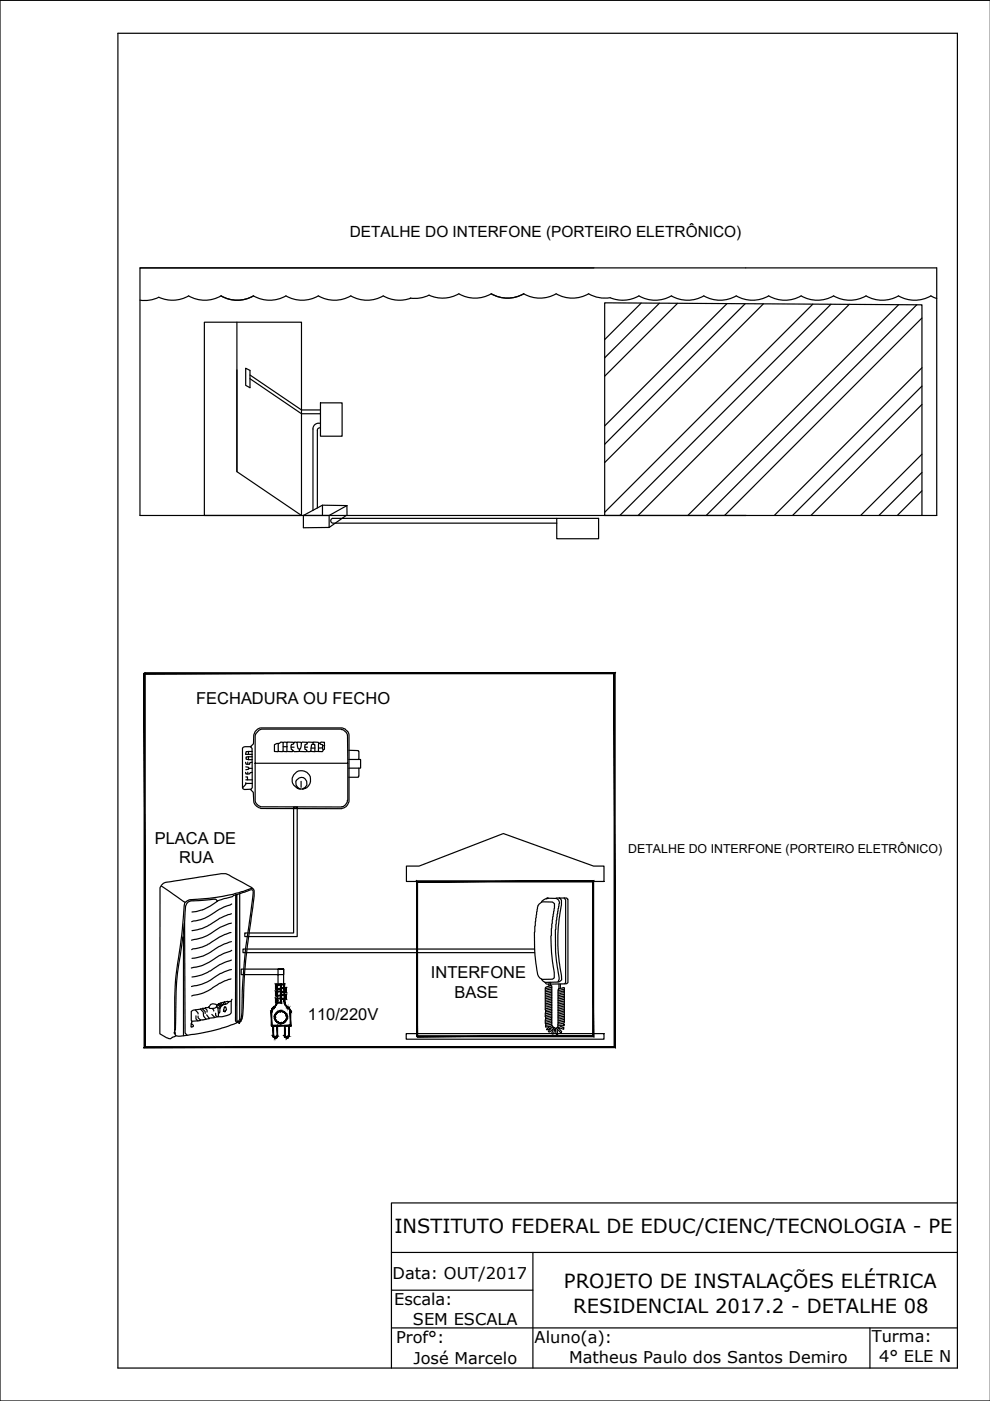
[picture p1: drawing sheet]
<svg xmlns="http://www.w3.org/2000/svg" width="210mm" height="297mm" viewBox="0 0 210 297" stroke-linecap="round" stroke-linejoin="round" font-family="sans-serif">
<!-- layer: 0 -->
<g fill="#000" stroke="#000" stroke-width=".21">
<path d="M59.5 208.7h.2l-.1 .1z"/>
<path d="M30.7 142.6v.3l99.7-.3zM30.7 142.9l99.7-.3-.2 .3z"/>
<path d="M130.4 142.6l-.2 .3 .2 79.2zM130.2 142.9l.2 79.2-.2-.2zM30.5 222.1h99.9l-.2-.2zM30.5 222.1l.3-.2h99.4zM30.5 142.7v79.4l.3-.2zM30.5 142.7h.3v79.2z"/>
<path d="M57.5 214.4l.1 .1zM57.5 214.4l.1 .1zM57.6 214l-.1 .4h.1zM57.6 214h.2l-.2 .4zM58 213.6l-.4 .4h.2zM58 213.6v.1l-.2 .3zM58 213.6v.1zM58 213.6v.1z"/>
<path d="M57.5 214.5v3h.1zM57.5 214.5h.1v3z"/>
<path d="M57.9 219.6h.1zM57.9 219.6h.1zM57.9 219.7l.2 .1zM57.9 219.7l.2 .1-.1 .1zM58.1 219.8l-.1 .1h.3zM58 219.9h.3v.2zM58.3 219.9v.2zM58.4 219.9l-.1 .2zM58.4 219.9v.2zM58.4 219.9l.1 .2zM58.4 219.9l.1 .2 .1-.3zM58.6 219.8l.1 .1-.2 .2zM58.7 219.6v.3zM58.7 219.6l.2 .1-.2 .2zM58.7 219.6l.2 .1zM58.7 219.6l.2 .1zM58.7 217.5v2.1h.2zM58.9 217.4v2.2l-.2-2.1zM57.9 217.5h.8l.2-.1zM57.9 217.4h1l-1 .1z"/>
<path d="M57.9 217.5l.1 2.1v-2.1zM57.9 217.5l.1 2.1h-.1z"/>
<path d="M58 213.6l.1 .1zM58.1 213.5v.2zM58.5 213l-.4 .5 .1 .1zM58.5 213l.1 .1-.4 .5zM58.7 212.3l-.2 .7 .1 .1zM58.7 212.3h.2l-.3 .8zM58.7 212.1l.2 .2zM58.7 212.1l.2 .2z"/>
<path d="M58.2 215.8l.2 .3v-.3zM58.2 215.8l.2 .3-.1 .1zM58.3 216.2l.4 .3-.3-.4zM58.3 216.2l.4 .3-.1 .1zM58.7 216.5l-.1 .1 .5 .2zM58.6 216.6l.5 .2-.1 .1zM59.1 216.8l-.1 .1h.5zM59 216.9h.5l-.1 .1zM59.5 216.9l-.1 .1zM59.6 216.9l-.2 .1zM59.6 216.9v.1l.1-.1zM59.7 216.9l-.1 .1zM59.7 216.9v.1l.3-.2zM59.7 217l.3-.2 .1 .1zM60 216.8l.1 .1 .3-.4zM60.4 216.5l.1 .1-.4 .3zM60.6 216.1l-.2 .4 .1 .1zM60.6 216.1l.2 .1-.3 .4zM60.7 215.8l-.1 .3 .2 .1zM60.7 215.8h.2l-.1 .4zM60.7 215.6l.2 .2zM60.7 215.6l.2 .2zM60.7 215.5l.2 .1zM60.7 215.5l.2 .1zM60.6 215.2l.1 .3h.2zM60.6 215.2l.2-.1 .1 .4zM60.4 214.8l.2 .4 .2-.1zM60.4 214.8l.1-.1 .3 .4zM60 214.6l.4 .2 .1-.1zM60.1 214.4l.4 .3-.5-.1zM59.7 214.5l.3 .1 .1-.2zM59.7 214.3l.4 .1-.4 .1zM59.7 214.3l-.1 .2zM59.6 214.3h.1l-.1 .2zM59.6 214.3l-.1 .2zM59.4 214.3h.2l-.1 .2zM59.1 214.6l.4-.1-.1-.2zM59 214.4l.4-.1-.3 .3zM59 214.4l-.3 .4 .4-.2zM58.6 214.7l.4-.3-.3 .4zM58.6 214.7l-.2 .5 .3-.4zM58.6 214.7l-.2 .5-.1-.1zM58.3 215.1l.1 .4v-.3zM58.3 215.1l.1 .4h-.2zM58.2 215.5l.2 .1zM58.2 215.5l.2 .1z"/>
<path d="M58.2 215.6l.2 .2zM58.2 215.6l.2 .2h-.2z"/>
<path d="M58.5 209.6v.1l1-.1zM58.5 209.7l1-.1 .1 .1z"/>
<path d="M58.5 211v.2l1-.2zM58.5 211.2l1-.2 .1 .2z"/>
<path d="M58.5 212.5v.1l1-.1zM58.5 212.6l1-.1 .1 .1z"/>
<path d="M58.7 208.7v3.4h.2zM58.7 208.7l.2 .1v3.3zM58.7 208.7l.2 .1 1.5-.1zM58.9 208.8l1.5-.1-.2 .1zM60.4 208.7l-.2 .1 .2 3.2zM60.2 208.8l.2 3.2h-.2z"/>
<path d="M59.5 208.8v.8l.1 .1zM59.5 208.8l.1-.1v1zM58.5 208.8h1l.1-.1zM58.4 208.7h1.2l-1.1 .1zM58.4 208.7l.1 .9v-.8zM58.4 208.7l.1 .9h-.1z"/>
<path d="M59.5 210.3v.7l.1 .2zM59.5 210.3l.1-.2v1.1zM58.5 210.3h1l.1-.2zM58.4 210.1h1.2l-1.1 .2zM58.4 210.1l.1 1v-.8zM58.4 210.1l.1 1h-.1z"/>
<path d="M59.5 211.8v.7l.1 .1zM59.5 211.8l.1-.2v1zM58.5 211.8h1l.1-.2zM58.4 211.6h1.2l-1.1 .2zM58.4 211.6l.1 1v-.8zM58.4 211.6l.1 1h-.1z"/>
<path d="M59.5 212.5v.1zM59.5 212.5l.2 .1h-.2z"/>
<path d="M59.5 208.8v3.7l.2 .1zM59.5 208.8l.2-.1v3.9z"/>
<path d="M59.6 210.3v.1l1-.1zM59.6 210.4l1-.1 .1 .1z"/>
<path d="M59.6 211.7v.1l1-.1zM59.6 211.8l1-.1 .1 .1z"/>
<path d="M59.5 208.7l.1 3.9v-3.8zM59.5 208.7l.1 3.9h-.1z"/>
<path d="M60.2 212l.2 .3v-.3zM60.2 212l.2 .3h-.2zM60.2 212.3l.3 .6-.1-.6zM60.2 212.3l.3 .6-.1 .1zM60.4 213l.5 .5-.4-.6zM60.4 213l.5 .5-.1 .1zM60.8 213.6h.2zM60.8 213.6h.2z"/>
<path d="M60.3 219.6h.2zM60.3 219.6h.2zM60.3 219.7l.3 .1zM60.3 219.7l.3 .1-.1 .1zM60.5 219.9h.2zM60.5 219.9h.2v.2zM60.7 219.9v.2zM60.8 219.9l-.1 .2zM60.8 219.9v.2zM60.9 219.9l-.1 .2zM60.9 219.9v.2l.2-.3zM61.1 219.8l.1 .1-.3 .2zM61.2 219.6v.3zM61.2 219.6l.1 .1-.1 .2zM61.2 219.6l.1 .1zM61.2 219.6l.1 .1zM61.2 217.5v2.1h.1zM61.3 217.4v2.2l-.1-2.1zM60.4 217.5h.8l.1-.1zM60.4 217.4h.9l-.9 .1z"/>
<path d="M60.3 217.5l.2 2.1v-2.1zM60.3 217.5l.2 2.1h-.2z"/>
<path d="M60.6 209.5v.8l.1 .1zM60.6 209.5l.1-.1v1zM59.6 209.5h1l.1-.1zM59.5 209.4h1.2l-1.1 .1zM59.5 209.4l.1 .9v-.8zM59.5 209.4l.1 .9h-.1z"/>
<path d="M60.6 211v.7l.1 .1zM60.6 211l.1-.2v1zM59.6 211h1l.1-.2zM59.5 210.8h1.2l-1.1 .2zM59.5 210.8l.1 1v-.8zM59.5 210.8l.1 1h-.1z"/>
<path d="M61 213.6v.1zM61 213.6v.1z"/>
<path d="M61 213.6v.1zM61 213.7l.1-.1v.1zM61.1 213.6v.1zM61.1 213.6v.1zM61.1 213.6v.1zM61.1 213.7h.1zM61.2 213.7l-.1 .1 .4 .2zM61.1 213.8l.4 .2-.1 .1zM61.4 214.1l.3 .3-.2-.4zM61.4 214.1l.3 .3h-.2zM61.5 214.4l.2 .1zM61.5 214.4l.2 .1zM61.5 214.5l.2 3v-3zM61.5 214.5l.2 3-.2-.1zM57.6 217.5h4.1l-.2-.1zM57.6 217.4h3.9l-3.9 .1z"/>
<path d="M88.4 219.6v.2l37.2-.2zM88.4 219.8l37.2-.2 .3 .2z"/>
<path d="M125.6 187v32.6l.3 .2zM125.6 187l.3-.2v33zM88.5 187h37.1l.3-.2zM88.3 186.8h37.6l-37.4 .2zM88.3 186.8l.2 32.9v-32.7zM88.3 186.8l.2 32.9h-.2z"/>
</g>
<g fill="none" stroke="#000" stroke-width=".25">
<path d="M25 7.1h178v283h-178zM210 .1h-210v296.9h210M29.7 56.8h96.2M40 62.7a6.9 6.9 0 0 0 6.9 0 6.9 6.9 0 0 0 6.8 0 6.9 6.9 0 0 0 6.9 0 6.9 6.9 0 0 0 6.9 0M40 62.7a6.9 6.9 0 0 1-6.3 .3l-1.7 .6h-2.3M43.3 68.3h20.6v41h-20.6zM50.2 68.3v31.7l13.7 9.3M50.2 78.4v21.6M52.1 78.1l.9 .4v3.7l-.9-.5zM53 79.5l10.9 7.4h4M67.5 62.7a6.9 6.9 0 0 0 6.9 0 6.9 6.9 0 0 0 6.9 0 6.9 6.9 0 0 0 5.8 .5M124.8 62.3a6.9 6.9 0 0 1-6.9 0 6.9 6.9 0 0 1-6.9 0 6.9 6.9 0 0 1-6.8 0 6.9 6.9 0 0 1-6.9 0 6.9 6.9 0 0 1-6.3 .3l-1.7 .5-2.3 .1"/>
<path d="M124.8 62.3l1.9 .7 1.3 .2 1.4-.1a6.9 6.9 0 0 0 6.1-.4 6.9 6.9 0 0 0 6.8 0M128.2 64.2l67.3 .4v44.7h-67.3zM135.9 64.3l-7.7 7.7M139.8 64.3l-11.6 11.6M142.4 62.7a6.9 6.9 0 0 0 6.8 0 6.9 6.9 0 0 0 6.9 0 6.9 6.9 0 0 0 6.9 0 6.9 6.9 0 0 0 6.9 0 6.9 6.9 0 0 0 6.8 0 6.9 6.9 0 0 0 6.9 0 6.9 6.9 0 0 0 6.9 0 6.9 6.9 0 0 0 6.9 0M143.7 64.3l-15.5 15.5M154.1 64.4l-25.9 25.9M158 64.4l-29.8 29.8M161.9 64.4l-33.7 33.7M172.3 64.5l-44.1 44.1M176.2 64.5l-44.8 44.8M180.1 64.5l-44.8 44.8"/>
<path d="M190.5 64.6l-44.7 44.7M194.4 64.6l-44.7 44.7M195.5 78l-31.3 31.3M195.5 67.4l-41.9 41.9M197.4 62.7l1.2 .6M53 80.3l10.9 7.4h4M67.9 85.4h4.6v7.1h-4.6zM67.9 90.7l-.4 .1-.2 .3v16.6M67.9 89.7a1.26 1.26 0 0 0-1.5 1.3v17.2M195.5 81.9l-27.5 27.4M195.5 85.8l-23.6 23.5M195.5 96.3l-13 13"/>
<path d="M64.3 109.3l4.1-2.2 5.2 .1-3.8 2.1v2.5l-5.5 .1zM68.4 107.1v2.2M73.4 109.3l-3.6 2.5M73.6 107.2v2M118 109.9h8.9v4.3h-8.9zM118 109.9h-47.5l-.4 .4 .1 .3 .3 .3h47.5M158.1 109.3h-128.4v-52.5h168.9v52.5h-3.1M195.5 100.2l-9.1 9.1M195.5 104.1l-5.3 5.2M30.7 142.7h.1M62.3 171.1h.7v27.5h-11.1v-.8h10.4zM86.2 183.6h2.7l17.8-6.9 19.2 6.9h2.2v3.3h-41.9z"/>
<path d="M51.1 205.5h9h-1.2v3.2h1.2v-3.2v1.1h-9zM57.6 217.5h.1M57.9 217.5h.9v2.1l-.4 .4-.3-.1-.2-.3zM57.9 217.5h.1M58.1 213.6h.1M58.3 215.6h.1M58.5 208.7h1.1v1h-1.1zM58.5 209.6h.1M58.5 210.2h1.1v.9h-1.1zM58.5 211.1h.1M58.5 211.7h1.1v.9h-1.1zM58.5 212.6h.1"/>
<path d="M58.8 212.1h.1M59.5 212.6h.1M59.6 209.4h1.1v.9h-1.1zM59.6 210.3h.1M59.6 210.8h1.1v1h-1.1zM59.6 211.8h.1M60.3 212h.1M60.4 217.5h.9v2.1l-.4 .4-.4-.1-.1-.3zM60.4 217.5h.1M61 213.6h.1M86.1 219.1h42v1.2h-42zM88.4 219.7h.1"/>
<path d="M113.3 201.2h-61.8v.8h61.8M203 255h-120v35.1M83 265.5h120M83 273.5h30M113 265.5v24.6M83 281.5h120M184.4 281.5v8.6"/>
</g>
<path d="M61 213.6v.1" fill="none" stroke="#000" stroke-width=".21"/>
<!-- layer: PFV -->
<g fill="none" stroke="#000" stroke-width=".25">
<path d="M52.7 159.3l-.5 .1-.1 .5h.6v-.6h.8M52.7 159.9h.8M53.2 158.2l-1.3 .1-.5 .3v8.4M59 157.6l.5-.3 .5 .2v1.8h-1.8v-1.4l.5-.3h.3l-.1 1.7M60 158.3h.9M60.1 157.4h.7v2l-.8-.1M60.9 157.4h1.3l.1 .3-.5 .1-.1 .3 .1 .8 .4 .3-.2 .2-1.2-.1M61.7 158.4h.7M62.1 159.2l.3 .2 1-.1 .4-1 .1-.8 .2-.2 .9 .1 .1 .3-.4 .2-.1 .4 .1 .6 .3 .1v.3h-1.5M62.3 157.4h.7l.2 1.4h.3M63.1 157.4l.8 .1M63.9 157.5h.1"/>
<path d="M64.7 158.4h.5M65 159.2l.3 .2 .6-.1 .1-1.3 .2-.2h.5l.1 1.6-.9-.1M65.2 157.4h1.1l.1 .4M65.9 158.6h.9M66.4 157.4h1.1l.2 .2-.2 .2v1.5h-.7M67.5 158.6h.9l.1 .5-.2 .3-.8-.1M67.6 157.6l.5-.3 .7 .1v1.5l-.3 .1M67.8 157.6l.2 .2 .4 .1v.7M68.4 158.1h.4M74 159.1h1.9l.2 .2v1.7h-2.1M52.1 161.6l.1 .4h.7l.1-.3 .5-.1M52.1 163.8v.3h.2h.6l.1-.3h.5"/>
<path d="M52.1 166v.3l-.7 .7 .2 .3h1.6l.3-.3-.1-8.3-.3-.3 .6-.7 .1-1.9a1.77 1.77 0 0 1 1.5-1.5h17.3l.6 .3 .5 .5 .3 .7v14.2a1.92 1.92 0 0 1-1.5 1.5l-17.3-.2a1.76 1.76 0 0 1-1.4-1.4l-.1-1.9-.6-.6M52.1 164.7h.4v.6h-.4M52.1 162.6l.5 .1 .1 .2M52.1 166.1h1.4M52.5 165.3h1M52.5 161.6v.4M52.5 163.7v.4M52.7 160.5h-.5v.5l.5 .1v-.6h.8M52.7 161.1h.8M53.5 162.9h-.7l-.1 .2-.6 .1M54.1 161.8h19.6v7.8a1.71 1.71 0 0 1-1.3 1.5h-17.1a1.64 1.64 0 0 1-1.2-1.3v-13.9l.8-1.1 .5-.2h17a1.78 1.78 0 0 1 1.3 1.5v5.7M63.2 167.1l.3 .2 1.2-.1 .4-.7-.1-.8-.3-.6a1.12 1.12 0 0 0-1.3-.2l-.7 .8 .1 .8 .4 .6a1.92 1.92 0 0 1-1-2.7 1.92 1.92 0 0 1 2.9-.6 1.94 1.94 0 0 1-.4 3.3"/>
<path d="M63.2 167.1l.5 .2M63.8 165.7v1.2M64.3 167.1l-.1 .2M64.4 167.2h.1M64.6 167.1h-.1M76.1 161l.4 .1-.1 1.8h-2.4M76.1 162.9l-.1 1.8-2 .1M34.3 187.9l4.6 3.3 .4 .1 .9-.5a40 40 0 0 0 11-1.8l2.2-.8-3.2-1.8a5.1 5.1 0 0 0-3.3-1.2l-10.8 1.8a2.07 2.07 0 0 0-2.2 1.2v31l1.4 .8a.91 .91 0 0 0 1.2-.1l.8-.3-.4-.6 .3-.7 .2-10.1 1-7.2a45.3 45.3 0 0 0 .8-7.6l.1-1.3 .3-.5 .3-.4 .5-.2 5.4-.3 .3 .4a9.3 9.3 0 0 1-5 2.2l-.4 .1M38.8 198.6l.1 21M39.1 195.7l.1 23.3 .5 .5M39.2 191.3l-.1 .3a204.8 204.8 0 0 1-1.9 16.1l-.2 3.9 .1 6.8M49 197.7a14 14 0 0 0-5 2.6l-1.1 .5-2.3 .5"/>
<path d="M49.1 195.7a11.8 11.8 0 0 0-4.4 2.2l-1.8 .9-2.3 .5M49.1 193.7l-.1 .1a15.5 15.5 0 0 0-5 2.5l-1.2 .6-2.1 .4M49.1 199.6a13.8 13.8 0 0 0-4.9 2.5l-1.1 .6-2.4 .5M49.1 191.7l-.3 .2a12.9 12.9 0 0 0-4.5 2.3 9.7 9.7 0 0 1-3.7 1.2M50 189.7l-.4 .1a3.6 3.6 0 0 1-2 .7l-1.5 .6M50.2 189.7v26.7l.2 .4 .4 .2 .5-2.2 .1-4.7a216.4 216.4 0 0 1 2.2-19.9 1.59 1.59 0 0 0-.1-1.6l-3.5 1.1-.1 26.8 .3 .3-1.8 .8-2.9 .8-4.9 .9a6.2 6.2 0 0 1-3.3 .3M50.8 189.5v26.6l-.2 .4-.2 .1M53.4 188.3l.3 .2a8.9 8.9 0 0 1-.1 3.9l-.3 2.1a143.8 143.8 0 0 0-1.6 15.1 24.8 24.8 0 0 1-.4 6.4l-.1 .1M115.9 190.5l.3-.1v.1a1.62 1.62 0 0 0-1.4 .8M116.2 190.5h1.8l.4 .3 .2 .5-.5 2.5-.3 3.3v4.7l.6 4.4a2.25 2.25 0 0 1-.1 2M118.6 190.4h-.7M119.6 190.4l.3 .4v17.5l-.2 .3"/>
<path d="M37 218.8l.1 .1v.3M41.4 214.1l.6 .7v.2M41.6 215.4v.6l.4 .4M42 215.4v.4l.5 .4 1.2-.1-.5-.7-.1-.8-.6-.6-1.5 .2-.4 .2v1.9l.1 .4-.1 .3v.8l.4-.2v-.2l-.4-.3M42.5 216.3l-1.8 .2M42.5 214l.4-.1 .6 .6v.4M42.9 213.8h.7l.3 .4v.4M43.8 215.2l.6 .8-.7 .1M44.3 213.5l.1 .3a1.3 1.3 0 0 0 1.6-.4l-.2-.5-.7-.1-.4 .2-.6 .6-.5 .1M44.9 215.1l.6 .6M45.1 213.9l.2 .5M45.7 214.8v.5l.3 .3"/>
<path d="M45.9 213.5l.3 .3 .1 1.6M46 213.1l.2-.1 .5 .8h-.3l-.4-.4M46.2 215.5v.1M46.4 212.9l.4 .4h.2l-.4-.5-.4 .2M46.6 213.8v.8l-.2 .2M46.8 213.4l-.1 .2M46.9 212.7l.3 .4-.2 .1M47.3 212.6l.1 .4-.2 .1M47.6 212.5l.2 .4h.3l.4-.5-.3-.1-1.6 .5M47.7 213.4v.1M47.7 214.4h-.3v-.4l.1-.4 .4-.1 .1 .6-.3 .2v.3M47.8 212.9l-.3 .1"/>
<path d="M49 207.5l-.2 .1a15.5 15.5 0 0 0-4.7 2.5l-1.2 .5-2.3 .6M49 212.3l-.5 .1M49.1 205.6a14.8 14.8 0 0 0-5.1 2.6l-1.3 .5-2.1 .5M49.1 203.5l-.1 .1a17 17 0 0 0-5 2.5 9.5 9.5 0 0 1-3.3 1M49.1 201.5l-1.6 .6-1.4 .8a11.4 11.4 0 0 1-5.5 2.3M49.2 211.9l-.2 .3v2.6a3.8 3.8 0 0 1-2.9 .8l-1.7 .3M50.4 216.7l-.2 .1M50.6 216.5v.2h.4l-.1-.2M50.8 216.6v.1M51.1 216l.1 .2-.2 .1M51.1 216.3l-.1 .3M114.9 207.6a2.06 2.06 0 0 1-1.1-2l-.5-4.4 .1-4.8 .6-4.1 .2-.6 .6-.4 2.3-.1 .5 .4v1l-.5 2.4a36.1 36.1 0 0 0 .4 11.2v1.1l-.4 .3-2.3 .1 1 .9h.6v.5l-.8 .4v7.4l.1 .2v.7l.9-.2-.3 .1"/>
<path d="M115.6 208.3l3-.2 .5-.3-.1-1a36.4 36.4 0 0 1-.1-14.5l.1-1.4-.4-.5h1.6l.2 .2v17.7l-.2 .3h-3.5v-.3M115.7 209.6l1.3-.3v6.7l-1.3 .3M115.7 216.7l1.3-.3v1.1l-.5 .2M116.3 217.8l-.4 .4 .1 .1 1.1-.5h.3v.2l-.8 .8h-.3l.4-.8M116.4 208.3v.3M116.7 208.6v.4h-.3M116.7 208.9l.3 .1v.3M116.8 218l-.1 .2M116.9 216.1l.1 .3M117 209.7l-1.3 .3M117 210.1l-1.3 .2M117 210.4l-1.3 .3"/>
<path d="M117 210.7l-1.3 .3M117 211.1l-1.3 .3M117 211.5l-1.3 .2M117 211.8l-1.3 .3M117 212.2l-1.3 .3M117 212.5l-1.3 .3M117 212.9l-1.3 .2M117 213.2l-1.3 .3M117 213.6l-1.3 .3M117 214l-1.3 .3M117 214.3l-1.3 .2M117 214.6l-1.3 .3"/>
<path d="M117 215l-1.3 .3M117 215.4l-1.3 .3M117 215.7l-1.3 .3M117 217.1l-1.3 .3M117 216.8l-1.3 .3M117 217.5l.2 .3M117.3 218.2l-.3 .8 .1 .2h.2l.5-1.2h.2l.2 1.4-.2-.1-.3-1.1M117.4 217.9l.4 .2M118.3 210.4l1.4-.3v6.7l-.8 .3h-.6M118.4 210l1.3-.2v.3M118.4 217.9l.2 .1-.3-.2-.3 .2M118.5 208.6v1.1h-.1l-.1 .4-.1 7.7"/>
<path d="M118.6 218l.5 .7-.1 .3-.9-.8M118.8 208.6v1h-.3M118.8 217.5l.7 .4v.3l-.9-.2M118.8 209.5l.9-.1v.4M119.1 217.1h.4l.1 .4h-1.3M119.7 210.5l-1.4 .2M119.7 210.8l-1.4 .3M119.7 211.5l-1.4 .3M119.7 211.9l-1.4 .3M119.7 212.3l-1.4 .2M119.7 212.9l-1.4 .3M119.7 213.3l-1.4 .3"/>
<path d="M119.7 213.7l-1.4 .3M119.7 214.1l-1.4 .2M119.7 214.3l-1.4 .3M119.7 214.7l-1.4 .3M119.7 215.1l-1.4 .3M119.7 215.5l-1.4 .2M119.7 215.8l-1.4 .3M119.7 216.1l-1.4 .3M119.7 216.5l-1.4 .3M119.7 211.2l-1.3 .3M119.7 212.6l-1.3 .3"/>
</g>
<g font-size="4.1">
<text x="83.6" y="261.4">INSTITUTO FEDERAL DE EDUC/CIENC/TECNOLOGIA - PE</text>
<text x="119.6" y="273.1">PROJETO DE INSTALAÇÕES ELÉTRICA</text>
<text x="121.5" y="278.5">RESIDENCIAL 2017.2 - DETALHE 08</text>
</g>
<g font-size="3.5">
<text x="41.6" y="149.3">FECHADURA OU FECHO</text>
<text x="32.8" y="178.9">PLACA DE</text>
<text x="38" y="183.1">RUA</text>
<text x="91.4" y="207.4">INTERFONE</text>
<text x="96.4" y="211.6">BASE</text>
<text x="65.3" y="216.4">110/220V</text>
</g>
<g font-size="3.4">
<text x="83.2" y="271.2">Data: OUT/2017</text>
<text x="83.6" y="276.6">Escala:</text>
<text x="87.6" y="280.8">SEM ESCALA</text>
<text x="84" y="284.7">Prof°:</text>
<text x="113.3" y="284.7">Aluno(a):</text>
<text x="184.8" y="284.6">Turma:</text>
<text x="87.7" y="289.2">José Marcelo</text>
<text x="120.7" y="289">Matheus Paulo dos Santos Demiro</text>
<text x="186.4" y="288.7">4° ELE N</text>
</g>
<text font-size="3.3" x="74.2" y="50.3">DETALHE DO INTERFONE (PORTEIRO ELETRÔNICO)</text>
<text font-size="2.6" x="133.2" y="180.9">DETALHE DO INTERFONE (PORTEIRO ELETRÔNICO)</text>
</svg>
